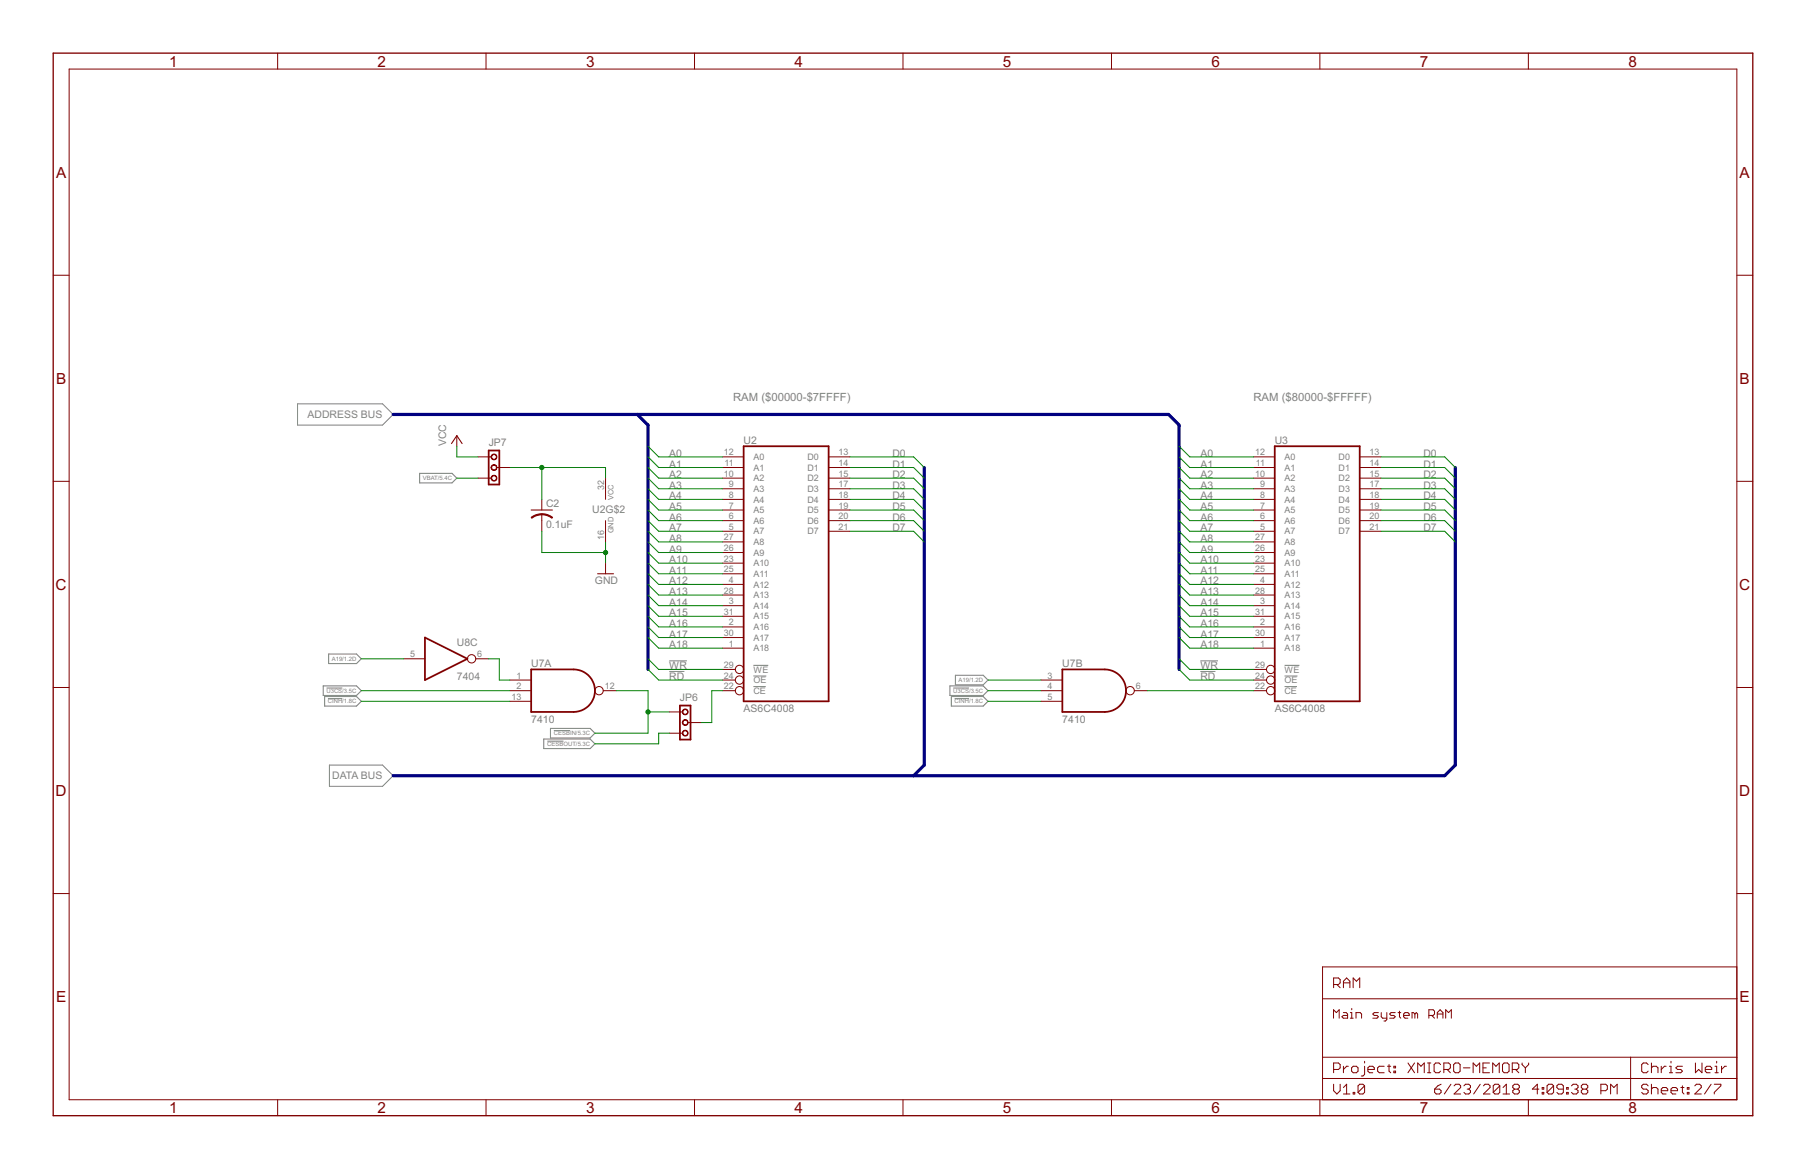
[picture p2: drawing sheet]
<svg xmlns="http://www.w3.org/2000/svg" width="432mm" height="279mm" viewBox="0 0 432 279" stroke-linecap="round" stroke-linejoin="round" font-family="sans-serif">
<g fill="none" stroke="#808080" stroke-width=".24">
<path d="M71.1 96.5h20.4l2.5 2.6-2.5 2.5h-20.4zM160 157.9h4.2M180.1 159h3.6M287 157.9h4.2M307.1 159h3.6M78.1 164.4h3.8M78.4 167h3.5M130.9 177.1h3.8M132.4 174.6h3.9M160 160.5h3.6M180.1 161.6h3.1M180.1 164.1h3"/>
<path d="M227.9 164.4h3.8M228.2 167h3.5M287 160.5h3.6M307.1 161.6h3.1M307.1 164.1h3M78.8 182.9h12.7l2.5 2.5-2.5 2.5h-12.7z"/>
</g>
<path d="M100.3 113.1h7.8l1.1 1.2-1.1 1.1h-7.8zM78.6 156.3h6.6l1.2 1.2-1.2 1.1h-6.6zM77.3 163.9h7.9l1.2 1.2-1.2 1.1h-7.9zM77.6 166.5h7.6l1.2 1.1-1.2 1.2h-7.6zM130 176.6h11.1l1.1 1.2-1.1 1.1h-11.1zM131.6 174.1h9.5l1.1 1.1-1.1 1.2h-9.5zM227.1 163.9h8l1.1 1.2-1.1 1.1h-8zM227.5 166.5h7.6l1.1 1.1-1.1 1.2h-7.6zM228.4 161.4h6.7l1.1 1.1-1.1 1.2h-6.7z" fill="none" stroke="#808080" stroke-width=".25"/>
<path d="M12.7 12.7h406.4v254h-406.4z" fill="none" stroke="#800000" stroke-width=".32"/>
<g fill="none" stroke="#800000" stroke-width=".24">
<path d="M16.5 16.5h398.8v246.3h-398.8zM66.4 12.7v3.8M116.2 12.7v3.8M166.1 12.7v3.8M215.9 12.7v3.8M265.7 12.7v3.8M315.6 12.7v3.8M365.4 12.7v3.8M12.7 65.8h3.8M415.3 65.8h3.8M12.7 115h3.8M109.2 104.1v2.6"/>
<path d="M114.3 109.2h3.2M114.3 114.3h3.2M118.7 111.7h3.2M129.5 119.4v2.5M144.8 114.3v5.1M172.7 109.2h5.1M172.7 111.7h5.1M172.7 114.3h5.1M172.7 116.8h5.1M172.7 119.4h5.1M198.1 109.2h5.1M198.1 111.7h5.1"/>
<path d="M198.1 114.3h5.1M198.1 116.8h5.1M198.1 119.4h5.1M299.7 109.2h5.1M299.7 111.7h5.1M299.7 114.3h5.1M299.7 116.8h5.1M299.7 119.4h5.1M325.1 109.2h5.1M325.1 111.7h5.1M325.1 114.3h5.1M325.1 116.8h5.1"/>
<path d="M325.1 119.4h5.1M415.3 115h3.8M129.5 122.9v4.1M144.8 124.4v5.1M144.8 134.6v2.5M172.7 121.9h5.1M172.7 124.4h5.1M172.7 127h5.1M172.7 129.5h5.1M172.7 132.1h5.1M172.7 134.6h5.1M172.7 137.1h5.1"/>
<path d="M172.7 139.7h5.1M198.1 121.9h5.1M198.1 124.4h5.1M198.1 127h5.1M299.7 121.9h5.1M299.7 124.4h5.1M299.7 127h5.1M299.7 129.5h5.1M299.7 132.1h5.1M299.7 134.6h5.1M299.7 137.1h5.1M299.7 139.7h5.1"/>
<path d="M325.1 121.9h5.1M325.1 124.4h5.1M325.1 127h5.1M96.5 157.5h5.1M113.7 157.5h3.1M172.7 142.2h5.1M172.7 144.8h5.1M172.7 147.3h5.1M172.7 149.8h5.1M172.7 160h3.1M172.7 152.4h5.1M172.7 154.9h5.1"/>
<path d="M299.7 142.2h5.1M299.7 144.8h5.1M299.7 147.3h5.1M299.7 149.8h5.1M299.7 160h3.1M299.7 152.4h5.1M299.7 154.9h5.1M12.7 164.3h3.8M121.9 162.5h5.1M121.9 165.1h5.1M121.9 167.6h5.1M144.2 165.1h3.1"/>
<path d="M160 170.2h3.2M160 175.2h3.2M164.5 172.7h3.1M172.7 162.5h3.1M172.7 165.1h3.1M248.9 162.5h5.1M248.9 165.1h5.1M248.9 167.6h5.1M271.2 165.1h3.1M299.7 162.5h3.1M299.7 165.1h3.1M415.3 164.3h3.8"/>
<path d="M12.7 213.6h3.8M415.3 213.6h3.8M316.2 238.7h99.1M318.9 235.3h1.1l.4-.4v-.8l-.4-.4h-1.1v2.4M319.6 235.3l.8 .8M321.2 236.1v-1.6l.8-.8 .7 .8v1.6M321.2 234.9h1.5M323.5 236.1v-2.4l.8 .8 .8-.8v2.4M415.3 231.1h-99.1v31.7M316.2 252.7h99.1M316.2 257.8h99.1M318.8 243.4v-2.1l.7 .7 .7-.7v2.1"/>
<path d="M318.9 255.6h1.1l.4-.4v-.8l-.4-.3h-1.1v2.3M318.9 259.1v1.6l.7 .8 .8-.8v-1.6M321.2 242h.7l.3 .4v1h-1l-.4-.4 .4-.3h1M321.2 254.8v1.6M321.2 259.9l.8-.8v2.4M322.4 254.8h-.4l-.8 .8M322.9 242h.3v1.4M322.9 243.4h.6M323.2 241v.3M323.5 254.8h.8l.4 .4v.8l-.4 .4h-.8l-.3-.4v-.8zM324.2 243.4v-1.4h1l.3 .4v1M326.3 259.5l-.4-.4h-.8l-.4 .4v1.6"/>
<path d="M326.3 254.8v2l-.4 .4h-.4M326.3 253.7v.4M326.3 259.5v1.6l-.4 .4h-.8l-.4-.4M326.3 259.5l-1.6 1.6M327 255.6h1.6v-.4l-.4-.4h-.8l-.4 .4v.8l.4 .4h.8M329.6 242h-1l-.4 .4 .4 .3h.6l.4 .3-.4 .4h-1M330.2 242v1l.4 .4h1M330.9 254.8h-1.1l-.4 .4v.8l.4 .4h1.1M331.6 242v1.7l-.4 .3h-.3M331.7 254.8h.8M332.1 254.4v1.6l.4 .4M333.3 254.8h.4v.4h-.4z"/>
<path d="M333.3 256h.4v.4h-.4zM333.6 242h-1l-.3 .4 .3 .3h.6l.4 .3-.4 .4h-.9M334.3 242h.6M334.6 241.7v1.3l.3 .4M335.6 242.7h1.3v-.3l-.3-.4h-.7l-.3 .4v.6l.3 .4h.7M336.6 254.1l1.6 2.3M338.2 254.1l-1.6 2.3M338.3 242.4l-.4-.4h-.3v1.4M338.3 242.4v1M338.3 242.4l.3-.4 .3 .4v1M339 256.4v-2.3l.7 .7 .8-.7v2.3M341.3 254.1h.8"/>
<path d="M341.3 256.4h.8M341.6 242.7h1l.4-.3v-.7l-.4-.4h-1v2.1M341.7 254.1v2.3M342.3 242.7l.7 .7M343.6 243.4v-1.4l.7-.7 .7 .7v1.4M343.6 242.4h1.4M344.4 254.4l-.4-.3h-.7l-.4 .3v1.6l.4 .4h.7l.4-.4M344.6 259.1l-.8 .4-.8 .8M345.2 255.6h1.2l.4-.4v-.8l-.4-.3h-1.2v2.3M345.7 243.4v-2.1l.6 .7 .7-.7v2.1M346 255.6l.8 .8M346.9 259.1l-1.6 2.4"/>
<path d="M347.7 259.5l.4-.4h.7l.4 .4v.4l-1.5 1.6h1.5M347.9 254.1h.8l.4 .3v1.6l-.4 .4h-.8l-.3-.4v-1.6zM349.9 255.2h1.6M350 259.5l.4-.4h.8l.4 .4v.4l-.4 .4M352.2 256.4v-2.3l.8 .7 .8-.7v2.3M353.9 259.1l-1.6 2.4M354.6 255.2h.7M354.7 259.5l.4-.4h.8l.4 .4v.4l-1.6 1.6h1.6M356.1 254.1h-1.5v2.3h1.5M356.9 256.4v-2.3l.8 .7 .8-.7v2.3M358.6 259.5v1.6l-.4 .4h-.8l-.4-.4M358.6 259.5l-.4-.4h-.8l-.4 .4v1.6"/>
<path d="M358.6 259.5l-1.6 1.6M359.4 259.9l.8-.8v2.4M359.6 254.1h.8l.4 .3v1.6l-.4 .4h-.8l-.4-.4v-1.6zM361.6 255.6h1.2l.3-.4v-.8l-.3-.3h-1.2v2.3M362.4 255.6l.7 .8M363.9 254.1v.3l.8 .8M364.7 255.2v1.2M365.5 254.1v.3l-.8 .8M368.7 259.9h.4v.4h-.4zM371.5 259.5v1.6l-.4 .4h-.8l-.4-.4M371.5 259.5l-.4-.4h-.8l-.4 .4v1.6M371.5 259.5l-1.6 1.6"/>
<path d="M374.6 259.9h.3v.4h-.3zM375.7 259.5l.4-.4h.8l.4 .4v.4l-.4 .4M389.9 252.7v10.1M394.1 254.4l-.4-.3h-.8l-.4 .3v1.6l.4 .4h.8l.4-.4M394.1 259.5l-.4-.4h-.8l-.4 .4v.4l.4 .4h.8l.4 .4v.4l-.4 .4h-.8l-.4-.4M394.8 255.2l.4-.4h.8l.4 .4v1.2M394.8 254.1v2.3M394.8 259.1v2.4M397.2 254.8v1.6M398.4 254.8h-.4l-.8 .8M399.1 254.8h.4v1.6M399.1 256.4h.8"/>
<path d="M399.5 253.7v.4M401.9 259.9h.7M402.3 254.8h-1.2l-.4 .4 .4 .4h.8l.4 .4-.4 .4h-1.2M402.3 259.5v1.6l.3 .4M403.4 259.9h.4v.4h-.4zM405.2 259.5l.4-.4h.8l.4 .4v.4l-1.6 1.6h1.6M405.4 254.1v2.3l.7-.8 .8 .8v-2.3M407.7 255.6h1.6v-.4l-.4-.4h-.8l-.4 .4v.8l.4 .4h.8M409.1 259.1l-1.6 2.4M409.9 259.1h1.5v.4l-1.5 1.6v.4M410 254.8h.4v1.6M410 256.4h.8"/>
<path d="M410.4 253.7v.4M411.6 254.8v1.6M412.8 254.8h-.4l-.8 .8M66.4 262.8v3.9M116.2 262.8v3.9M166.1 262.8v3.9M215.9 262.8v3.9M265.7 262.8v3.9M315.6 262.8v3.9M321.2 261.5h1.5M323.5 261.1h.4v.4h-.4zM343 260.3h1.2l.4 .4v.4l-.4 .4h-.8l-.4-.4z"/>
<path d="M350.8 260.3h.4M351.2 260.3l.4 .4v.4l-.4 .4h-.8l-.4-.4M359.4 261.5h1.5M362.1 260.3l-.4 .4v.4l.4 .4h.8l.4-.4v-.4l-.4-.4M362.1 260.3l-.4-.4v-.4l.4-.4h.8l.4 .4v.4l-.4 .4M362.1 260.3h.8M365.4 262.8v3.9M367.9 260.3h-1.5l1.2-1.2v2.4M368.7 261.1h.4v.4h-.4zM373.8 260.3h-1.2l-.4-.4v-.4l.4-.4h.8l.4 .4v1.6l-.4 .4h-.8l-.4-.4M374.6 261.1h.3v.4h-.3zM376.5 260.3h.4"/>
<path d="M376.9 260.3l.4 .4v.4l-.4 .4h-.8l-.4-.4M378.5 260.3l-.4 .4v.4l.4 .4h.7l.4-.4v-.4l-.4-.4M378.5 260.3l-.4-.4v-.4l.4-.4h.7l.4 .4v.4l-.4 .4M378.5 260.3h.7M382.8 260.7h1.1l.4-.4v-.8l-.4-.4h-1.1v2.4M385.1 261.5v-2.4l.8 .8 .8-.8v2.4M394.8 260.3l.4-.4h.8l.4 .4v1.2M397.2 260.7h1.5v-.4l-.3-.4h-.8l-.4 .4v.8l.4 .4h.8M399.5 260.7h1.6v-.4l-.4-.4h-.8l-.4 .4v.8l.4 .4h.8M403.4 261.1h.4v.4h-.4z"/>
<circle cx="112.8" cy="157.5" r=".99"/>
<circle cx="176.8" cy="160" r=".99"/>
<circle cx="303.8" cy="160" r=".99"/>
<circle cx="143.2" cy="165.1" r=".99"/>
<circle cx="176.8" cy="165.1" r=".99"/>
<circle cx="176.8" cy="162.5" r=".99"/>
<circle cx="270.2" cy="165.1" r=".99"/>
<circle cx="303.8" cy="165.1" r=".99"/>
<circle cx="303.8" cy="162.5" r=".99"/>
</g>
<path d="M116.8 107.7h2.6v8.1h-2.6zM177.8 106.7h20.3v60.9h-20.3zM304.8 106.7h20.3v60.9h-20.3zM101.6 152.4l10.2 5.1-10.2 5zM127 160h10.2a5.1 5.1 0 0 1 5 5.1 5.1 5.1 0 0 1-5 5.1h-10.2zM254 160h10.2a5.1 5.1 0 0 1 5 5.1 5.1 5.1 0 0 1-5 5.1h-10.2zM162.6 168.6h2.5v8.2h-2.5z" fill="none" stroke="#800000" stroke-width=".42"/>
<path d="M107.9 106l1.3-1.9 1.3 1.9M127 121.9h5.1M142.9 137.1h3.8" fill="none" stroke="#800000" stroke-width=".25"/>
<g fill="#800000" stroke="#800000" stroke-width=".24">
<path d="M117.6 113.8a.7 .7 0 0 1 1.1 .1 .7 .7 0 0 1-.4 1.1 .7 .7 0 0 1-.9-.7h.1a.58 .58 0 0 1 .8-.6 .58 .58 0 0 1 .2 1 .58 .58 0 0 1-.9-.2l-.2-.2z" fill-rule="evenodd"/>
<path d="M117.6 108.8a.7 .7 0 0 1 1.1 0 .7 .7 0 0 1-.4 1.1 .7 .7 0 0 1-.9-.7h.1a.58 .58 0 0 1 .8-.5 .58 .58 0 0 1 .2 .9 .58 .58 0 0 1-.9-.2l-.2-.2z" fill-rule="evenodd"/>
<path d="M117.6 111.3a.7 .7 0 0 1 1.1 .1 .7 .7 0 0 1-.4 1 .7 .7 0 0 1-.9-.7h.1a.58 .58 0 0 1 .8-.5 .58 .58 0 0 1 .2 .9 .58 .58 0 0 1-.9-.1l-.2-.3z" fill-rule="evenodd"/>
<path d="M163.3 174.8a.7 .7 0 0 1 1.1 .1 .7 .7 0 0 1-.4 1 .7 .7 0 0 1-.9-.7h.2a.56 .56 0 0 1 .7-.5 .56 .56 0 0 1 .2 .9 .56 .56 0 0 1-.9-.2l-.2-.2z" fill-rule="evenodd"/>
<path d="M163.3 169.7a.7 .7 0 0 1 1.1 .1 .7 .7 0 0 1-.4 1 .7 .7 0 0 1-.9-.6h.2a.56 .56 0 0 1 .7-.6 .56 .56 0 0 1 .2 .9 .56 .56 0 0 1-.9-.2l-.2-.1z" fill-rule="evenodd"/>
<path d="M163.3 172.3a.7 .7 0 0 1 1.1 0 .7 .7 0 0 1-.4 1.1 .7 .7 0 0 1-.9-.7h.2a.56 .56 0 0 1 .7-.6 .56 .56 0 0 1 .2 1 .56 .56 0 0 1-.9-.2l-.2-.2z" fill-rule="evenodd"/>
<path d="M129.5 122.8l1.4 .2 1.2 .7-.1 .2-1.4-.7-1.1-.2z" fill-rule="evenodd"/>
<path d="M127 123.7l1.2-.7 1.3-.2v.2l-1.5 .3-.9 .6z" fill-rule="evenodd"/>
</g>
<path d="M94 99.1h185.4l2.5 2.5v58.4M152.4 99.1l2.5 2.5v58.4M221 111.7v71.2l-2.6 2.5M348 111.7v71.2l-2.6 2.5h-251.4" fill="none" stroke="#000080" stroke-width=".76"/>
<g fill="none" stroke="#008000" stroke-width=".24">
<path d="M109.2 114.3h5.1M109.2 106.7v2.5h5.1M121.9 111.7h22.9v2.6M129.5 111.7v7.7M154.9 119.4l2.6 2.5h15.2M154.9 116.8l2.6 2.6h15.2M154.9 114.3l2.6 2.5h15.2M154.9 111.7l2.6 2.6h15.2M154.9 109.2l2.6 2.5h15.2M154.9 106.7l2.6 2.5h15.2M203.2 119.4h15.2l2.6 2.5M203.2 116.8h15.2l2.6 2.6"/>
<path d="M203.2 114.3h15.2l2.6 2.5M203.2 111.7h15.2l2.6 2.6M203.2 109.2h15.2l2.6 2.5M281.9 119.4l2.6 2.5h15.2M281.9 116.8l2.6 2.6h15.2M281.9 114.3l2.6 2.5h15.2M281.9 111.7l2.6 2.6h15.2M281.9 109.2l2.6 2.5h15.2M281.9 106.7l2.6 2.5h15.2M330.2 119.4h15.2l2.6 2.5M330.2 116.8h15.2l2.6 2.6M330.2 114.3h15.2l2.6 2.5"/>
<path d="M330.2 111.7h15.2l2.6 2.6M330.2 109.2h15.2l2.6 2.5M129.5 127v5.1h15.3M144.8 129.5v5.1M154.9 124.4l2.6 2.6h15.2M154.9 121.9l2.6 2.5h15.2M154.9 139.7l2.6 2.5h15.2M154.9 137.1l2.6 2.6h15.2M154.9 134.6l2.6 2.5h15.2M154.9 132.1l2.6 2.5h15.2M154.9 129.5l2.6 2.6h15.2M154.9 127l2.6 2.5h15.2"/>
<path d="M203.2 127h15.2l2.6 2.5M203.2 124.4h15.2l2.6 2.6M203.2 121.9h15.2l2.6 2.5M281.9 124.4l2.6 2.6h15.2M281.9 121.9l2.6 2.5h15.2M281.9 139.7l2.6 2.5h15.2M281.9 137.1l2.6 2.6h15.2M281.9 134.6l2.6 2.5h15.2M281.9 132.1l2.6 2.5h15.2M281.9 129.5l2.6 2.6h15.2M281.9 127l2.6 2.5h15.2M330.2 127h15.2l2.6 2.5"/>
<path d="M330.2 124.4h15.2l2.6 2.6M330.2 121.9h15.2l2.6 2.5M86.4 157.5h10.1M116.8 157.5h2.6v5h2.5M154.9 144.8l2.6 2.5h15.2M154.9 142.2l2.6 2.6h15.2M154.9 147.3l2.6 2.5h15.2M154.9 149.8l2.6 2.6h15.2M154.9 152.4l2.6 2.5h15.2M154.9 160l2.6 2.5h15.2M154.9 157.5l2.6 2.5h15.2M281.9 144.8l2.6 2.5h15.2"/>
<path d="M281.9 142.2l2.6 2.6h15.2M281.9 147.3l2.6 2.5h15.2M281.9 149.8l2.6 2.6h15.2M281.9 152.4l2.6 2.5h15.2M281.9 160l2.6 2.5h15.2M281.9 157.5l2.6 2.5h15.2M86.4 167.6h35.5M86.4 165.1h35.5M147.3 165.1h7.6v10.1h-12.7M154.9 170.2h5.1M160 175.2h-2.5v2.6h-15.3M172.7 165.1h-2.5v7.6h-2.6"/>
<path d="M236.2 167.6h12.7M236.2 162.5h12.7M236.2 165.1h12.7M274.3 165.1h25.4"/>
</g>
<g fill="#008000" stroke="#008000" stroke-width=".24">
<circle cx="144.8" cy="132.1" r=".51"/>
<circle cx="129.5" cy="111.7" r=".51"/>
<circle cx="154.9" cy="170.2" r=".51"/>
</g>
<g font-size="4.1" fill="#800000">
<text x="40.4" y="15.9">1</text>
<text x="90.3" y="15.9">2</text>
<text x="140.1" y="15.9">3</text>
<text x="190" y="15.9">4</text>
<text x="239.8" y="15.9">5</text>
<text x="289.6" y="15.9">6</text>
<text x="339.5" y="15.9">7</text>
<text x="389.3" y="15.9">8</text>
<text x="13.4" y="42.4">A</text>
<text x="415.9" y="42.4">A</text>
<text x="13.4" y="91.7">B</text>
<text x="415.9" y="91.7">B</text>
<text x="13.3" y="141">C</text>
<text x="415.8" y="141">C</text>
<text x="13.3" y="190.2">D</text>
<text x="415.8" y="190.2">D</text>
<text x="13.4" y="239.5">E</text>
<text x="415.9" y="239.5">E</text>
<text x="40.4" y="266">1</text>
<text x="90.3" y="266">2</text>
<text x="140.1" y="266">3</text>
<text x="190" y="266">4</text>
<text x="239.8" y="266">5</text>
<text x="289.6" y="266">6</text>
<text x="339.5" y="266">7</text>
<text x="389.3" y="266">8</text>
</g>
<g font-size="3" fill="#808080">
<text x="175.3" y="95.9">RAM ($00000-$7FFFF)</text>
<text x="299.7" y="95.9">RAM ($80000-$FFFFF)</text>
</g>
<g font-size="2.8" fill="#808080">
<text x="73.5" y="99.9">ADDRESS BUS</text>
<text x="106.7" y="106.7" transform="rotate(-90 106.7 106.7)">VCC</text>
<text x="116.8" y="106.7">JP7</text>
<text x="177.8" y="106">U2</text>
<text x="304.8" y="106">U3</text>
<text x="160" y="111.7">A1</text>
<text x="160" y="109.2">A0</text>
<text x="213.4" y="111.7">D1</text>
<text x="213.4" y="109.2">D0</text>
<text x="287" y="111.7">A1</text>
<text x="287" y="109.2">A0</text>
<text x="340.3" y="111.7">D1</text>
<text x="340.3" y="109.2">D0</text>
<text x="160" y="119.4">A4</text>
<text x="160" y="116.8">A3</text>
<text x="160" y="114.3">A2</text>
<text x="213.4" y="119.4">D4</text>
<text x="213.4" y="116.8">D3</text>
<text x="213.4" y="114.3">D2</text>
<text x="287" y="119.4">A4</text>
<text x="287" y="116.8">A3</text>
<text x="287" y="114.3">A2</text>
<text x="340.3" y="119.4">D4</text>
<text x="340.3" y="116.8">D3</text>
<text x="340.3" y="114.3">D2</text>
<text x="130.6" y="121.3">C2</text>
<text x="141.6" y="122.5">U2G$2</text>
<text x="160" y="124.4">A6</text>
<text x="160" y="121.9">A5</text>
<text x="213.4" y="124.4">D6</text>
<text x="213.4" y="121.9">D5</text>
<text x="287" y="124.4">A6</text>
<text x="287" y="121.9">A5</text>
<text x="340.3" y="124.4">D6</text>
<text x="340.3" y="121.9">D5</text>
<text x="130.6" y="126.1">0.1uF</text>
<text x="160" y="129.5">A8</text>
<text x="160" y="127">A7</text>
<text x="213.4" y="127">D7</text>
<text x="287" y="129.5">A8</text>
<text x="287" y="127">A7</text>
<text x="340.3" y="127">D7</text>
<text x="160" y="137.1">A11</text>
<text x="160" y="134.6">A10</text>
<text x="160" y="132.1">A9</text>
<text x="287" y="137.1">A11</text>
<text x="287" y="134.6">A10</text>
<text x="287" y="132.1">A9</text>
<text x="142.2" y="139.7">GND</text>
<text x="160" y="142.2">A13</text>
<text x="160" y="139.7">A12</text>
<text x="287" y="142.2">A13</text>
<text x="287" y="139.7">A12</text>
<text x="160" y="147.3">A15</text>
<text x="160" y="144.8">A14</text>
<text x="160" y="149.8">A16</text>
<text x="287" y="147.3">A15</text>
<text x="287" y="144.8">A14</text>
<text x="287" y="149.8">A16</text>
<text x="109.2" y="154.3">U8C</text>
<text x="160" y="152.4">A17</text>
<text x="160" y="154.9">A18</text>
<text x="287" y="152.4">A17</text>
<text x="287" y="154.9">A18</text>
<text x="127" y="159.4">U7A</text>
<text x="160" y="160">WR</text>
<text x="254" y="159.4">U7B</text>
<text x="287" y="160">WR</text>
<text x="109.2" y="162.5">7404</text>
<text x="160" y="162.5">RD</text>
<text x="162.6" y="167.6">JP6</text>
<text x="287" y="162.5">RD</text>
<text x="127" y="172.7">7410</text>
<text x="177.8" y="170.2">AS6C4008</text>
<text x="254" y="172.7">7410</text>
<text x="304.8" y="170.2">AS6C4008</text>
<text x="79.4" y="186.3">DATA BUS</text>
</g>
<g font-size="2.4" fill="#808080">
<text x="173.1" y="108.9">12</text>
<text x="173.1" y="113.9">10</text>
<text x="173.2" y="111.4">11</text>
<text x="180.1" y="110">A0</text>
<text x="180.1" y="112.5">A1</text>
<text x="193.1" y="110">D0</text>
<text x="193.1" y="112.5">D1</text>
<text x="200.5" y="108.9">13</text>
<text x="200.5" y="111.4">14</text>
<text x="200.5" y="113.9">15</text>
<text x="300.1" y="108.9">12</text>
<text x="300.1" y="113.9">10</text>
<text x="300.2" y="111.4">11</text>
<text x="307.1" y="110">A0</text>
<text x="307.1" y="112.5">A1</text>
<text x="320" y="110">D0</text>
<text x="320" y="112.5">D1</text>
<text x="327.4" y="108.9">13</text>
<text x="327.4" y="111.4">14</text>
<text x="327.4" y="113.9">15</text>
<text x="144.4" y="117" transform="rotate(-90 144.4 117)">32</text>
<text x="174.3" y="116.5">9</text>
<text x="174.3" y="119">8</text>
<text x="180.1" y="115">A2</text>
<text x="180.1" y="117.6">A3</text>
<text x="193.1" y="115">D2</text>
<text x="193.1" y="117.6">D3</text>
<text x="200.5" y="116.5">17</text>
<text x="200.5" y="119">18</text>
<text x="301.3" y="116.5">9</text>
<text x="301.3" y="119">8</text>
<text x="307.1" y="115">A2</text>
<text x="307.1" y="117.6">A3</text>
<text x="320" y="115">D2</text>
<text x="320" y="117.6">D3</text>
<text x="327.4" y="116.5">17</text>
<text x="327.4" y="119">18</text>
<text x="174.3" y="121.6">7</text>
<text x="174.3" y="124.1">6</text>
<text x="180.1" y="120.1">A4</text>
<text x="180.1" y="122.7">A5</text>
<text x="180.1" y="125.2">A6</text>
<text x="193.1" y="120.1">D4</text>
<text x="193.1" y="122.7">D5</text>
<text x="193.1" y="125.2">D6</text>
<text x="200.5" y="121.6">19</text>
<text x="200.5" y="124.1">20</text>
<text x="301.3" y="121.6">7</text>
<text x="301.3" y="124.1">6</text>
<text x="307.1" y="120.1">A4</text>
<text x="307.1" y="122.7">A5</text>
<text x="307.1" y="125.2">A6</text>
<text x="320" y="120.1">D4</text>
<text x="320" y="122.7">D5</text>
<text x="320" y="125.2">D6</text>
<text x="327.4" y="121.6">19</text>
<text x="327.4" y="124.1">20</text>
<text x="144.4" y="129.2" transform="rotate(-90 144.4 129.2)">16</text>
<text x="173.1" y="129.2">27</text>
<text x="173.1" y="131.7">26</text>
<text x="174.3" y="126.6">5</text>
<text x="180.1" y="127.7">A7</text>
<text x="180.1" y="130.3">A8</text>
<text x="193.1" y="127.7">D7</text>
<text x="200.5" y="126.6">21</text>
<text x="300.1" y="129.2">27</text>
<text x="300.1" y="131.7">26</text>
<text x="301.3" y="126.6">5</text>
<text x="307.1" y="127.7">A7</text>
<text x="307.1" y="130.3">A8</text>
<text x="320" y="127.7">D7</text>
<text x="327.4" y="126.6">21</text>
<text x="173.1" y="134.2">23</text>
<text x="173.1" y="136.8">25</text>
<text x="180.1" y="132.8">A9</text>
<text x="180.1" y="135.4">A10</text>
<text x="180.1" y="137.9">A11</text>
<text x="300.1" y="134.2">23</text>
<text x="300.1" y="136.8">25</text>
<text x="307.1" y="132.8">A9</text>
<text x="307.1" y="135.4">A10</text>
<text x="307.1" y="137.9">A11</text>
<text x="173.1" y="141.9">28</text>
<text x="174.3" y="139.3">4</text>
<text x="180.1" y="140.4">A12</text>
<text x="180.1" y="143">A13</text>
<text x="300.1" y="141.9">28</text>
<text x="301.3" y="139.3">4</text>
<text x="307.1" y="140.4">A12</text>
<text x="307.1" y="143">A13</text>
<text x="173.1" y="146.9">31</text>
<text x="174.3" y="144.4">3</text>
<text x="174.3" y="149.5">2</text>
<text x="180.1" y="145.5">A14</text>
<text x="180.1" y="148.1">A15</text>
<text x="300.1" y="146.9">31</text>
<text x="301.3" y="144.4">3</text>
<text x="301.3" y="149.5">2</text>
<text x="307.1" y="145.5">A14</text>
<text x="307.1" y="148.1">A15</text>
<text x="173.1" y="152">30</text>
<text x="174.3" y="154.6">1</text>
<text x="180.1" y="150.6">A16</text>
<text x="180.1" y="153.1">A17</text>
<text x="180.1" y="155.7">A18</text>
<text x="300.1" y="152">30</text>
<text x="301.3" y="154.6">1</text>
<text x="307.1" y="150.6">A16</text>
<text x="307.1" y="153.1">A17</text>
<text x="307.1" y="155.7">A18</text>
<text x="98.1" y="157.1">5</text>
<text x="114.1" y="157.1">6</text>
<text x="173.1" y="159.6">29</text>
<text x="180.1" y="160.8">WE</text>
<text x="300.1" y="159.6">29</text>
<text x="307.1" y="160.8">WE</text>
<text x="122.3" y="167.3">13</text>
<text x="123.5" y="162.2">1</text>
<text x="123.5" y="164.7">2</text>
<text x="144.6" y="164.7">12</text>
<text x="173.1" y="162.2">24</text>
<text x="173.1" y="164.7">22</text>
<text x="180.1" y="163.3">OE</text>
<text x="180.1" y="165.8">CE</text>
<text x="250.5" y="162.2">3</text>
<text x="250.5" y="164.7">4</text>
<text x="250.5" y="167.3">5</text>
<text x="271.6" y="164.7">6</text>
<text x="300.1" y="162.2">24</text>
<text x="300.1" y="164.7">22</text>
<text x="307.1" y="163.3">OE</text>
<text x="307.1" y="165.8">CE</text>
</g>
<g font-size="2" fill="#808080">
<text x="146.7" y="119.5" transform="rotate(-90 146.7 119.5)">VCC</text>
<text x="146.7" y="127.5" transform="rotate(-90 146.7 127.5)">GND</text>
</g>
<g font-size="1.6" fill="#808080">
<text x="101.1" y="114.8">VBAT/5.4C</text>
<text x="79.3" y="158">A19/1.2D</text>
<text x="78.1" y="165.6">U3CS/3.5C</text>
<text x="227.9" y="165.6">U3CS/3.5C</text>
<text x="229.2" y="163">A19/1.2D</text>
<text x="78.4" y="168.1">CINH/1.8C</text>
<text x="228.2" y="168.1">CINH/1.8C</text>
<text x="130.9" y="178.3">CESBOUT/5.3C</text>
<text x="132.4" y="175.7">CESBIN/5.3C</text>
</g>
</svg>
